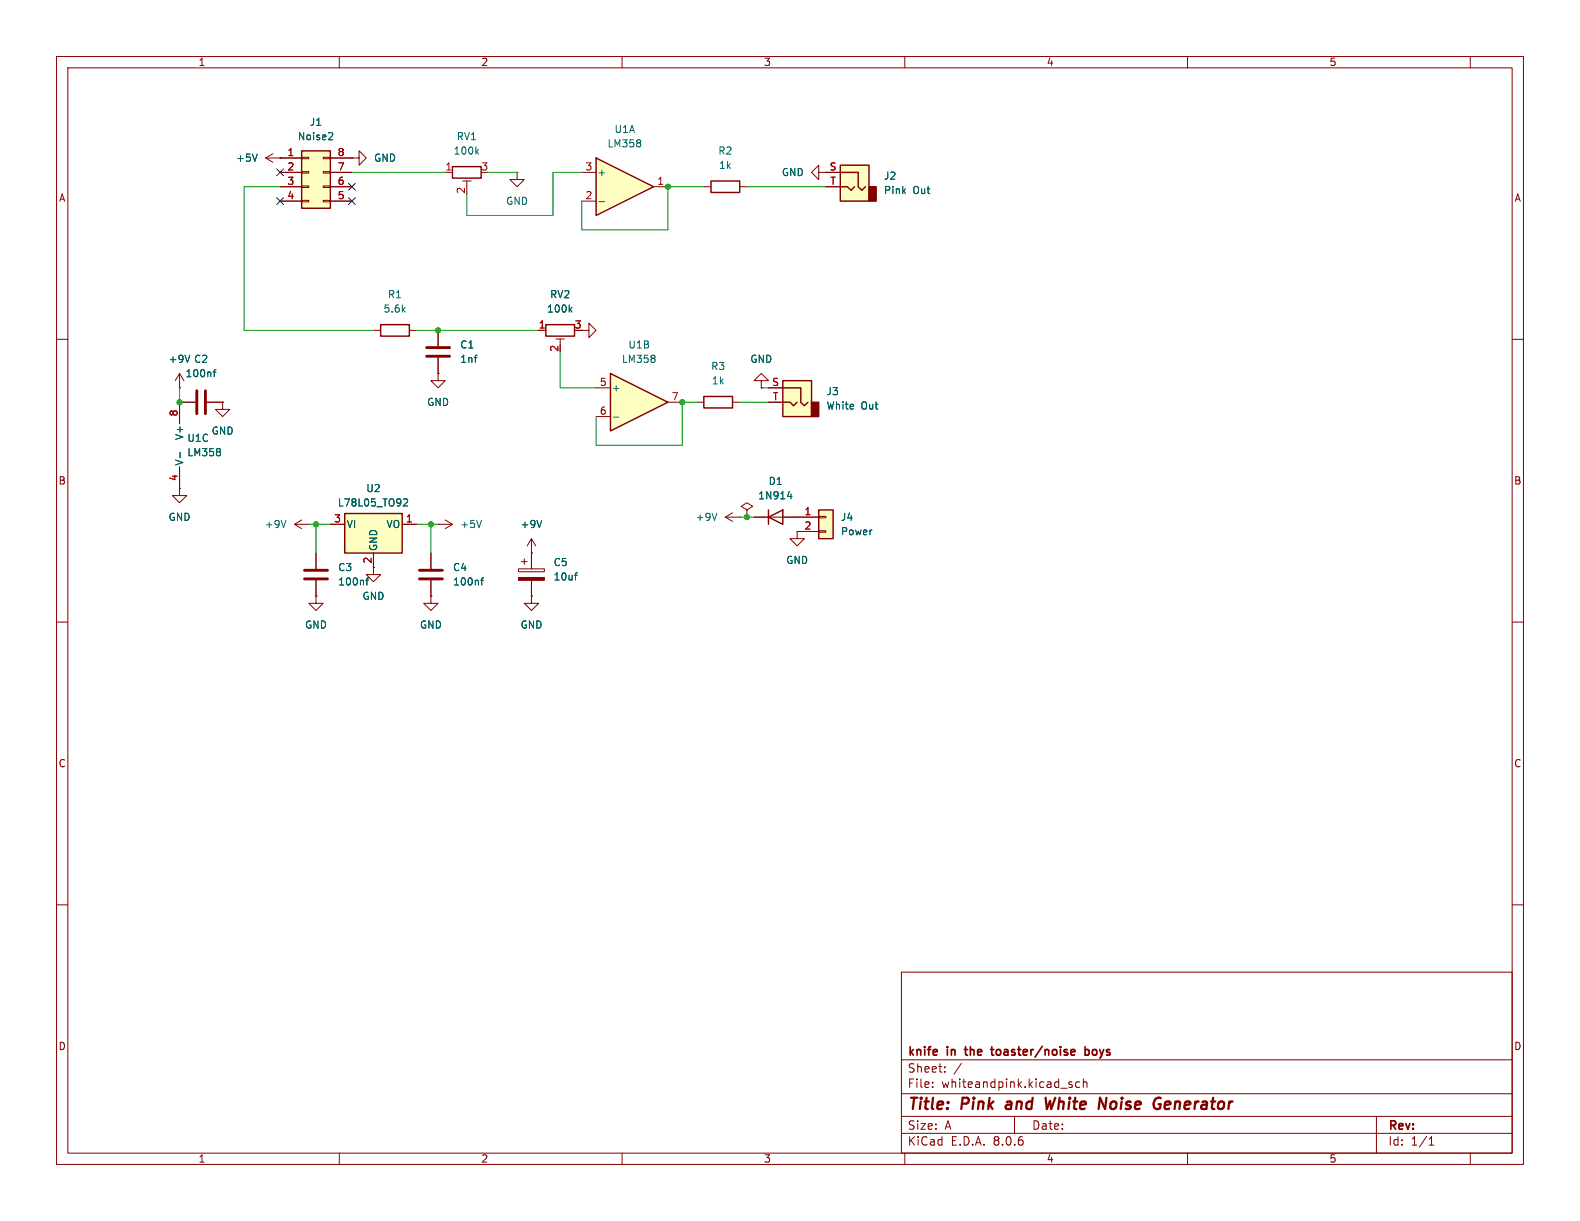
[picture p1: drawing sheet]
<svg xmlns="http://www.w3.org/2000/svg" width="279mm" height="216mm" viewBox="0 0 279 216" stroke-linecap="round" stroke-linejoin="round" font-family="sans-serif">
<g fill="none" stroke="#840000" stroke-width=".18">
<path d="M10 10h259.4v195.9h-259.4zM12 12h255.4v191.9h-255.4zM60 10v2M110 10v2M160 10v2M210 10v2M260 10v2M78.7 30.5h1.3M81.8 32h1.5M82.5 32v1M91.4 30.5v1.3h1.3l-1.3 1.2-1.2-1.2h1.2M91.4 30.5h.1"/>
<path d="M10 60h2M66 58.4h1.3M72.4 58.4h1.3M267.4 60h2M31.7 68.6h.1M31.7 71.1h2.8M31.7 66l-.7 1.3M31.7 66v2.6M31.7 66l.8 1.3M36.6 71.1h2.8M55.9 97.8v2.8M76.2 97.8v2.8"/>
<path d="M77.5 92.7h.1M77.5 92.7h2.5M78.7 91.9l1.3 .8M80 92.7l-1.3 .8M94 97.8h.1M94 95.3l-.8 1.2M94 95.3v2.5M94 95.3l.7 1.2M10 110h2M55.9 102.6v2.8M76.2 102.6v2.8M94 105.4v1.3h1.2l-1.2 1.3-1.3-1.3h1.3"/>
<path d="M94 105.4h.1M267.4 110h2M10 160h2M267.4 160h2M159.4 171.9h108v32h-108zM159.4 197.4h108M159.4 193.4h108M159.4 187.4h108M164.9 192.1v.2M164.9 191.4v.1M167.1 189.4v.2M167.1 188.7v.1"/>
<path d="M170 188l-1.3 1.9M179.4 197.4v3M189.1 191.7l.5 .2v.2l-.2 .2-.4-.1M189.1 191.4h.5M190.9 191.4l-.4-.1-.3 .3v.4l.2 .2h.5M191.6 191.4l.2-.1 .3 .1 .1 .9M191.6 190.8v1.5M243.4 197.4v6.5M60 203.9v2M110 203.9v2M159.4 200.4h108M160 203.9v2"/>
<path d="M210 203.9v2M252.7 202.5h.9M252.7 201.4l.4-.4v1.5M260 203.9v2"/>
</g>
<path d="M178 195.4l-.2 .4 .3 .3M184.9 194.1l.2 2 .6-1.4 .2 1.4 .7-2M194.5 194.1l.9 2 .3-2M206.7 194.8l-.6 .1-.2 .9 .3 .3 .6-.1M206.9 195.2l-.9 .2" fill="none" stroke="#840000" stroke-width=".4"/>
<path d="M170.5 185.6h.6M175.2 185.6h.5M175.4 185.1v1.3l.3 .2M191.9 185.6h.4l.3 .3v.4l-.1 .2h-.6M191.9 185.1v1.5" fill="none" stroke="#840000" stroke-width=".3"/>
<path d="M34.8 69.1v4.1M36.3 69.1v4.1M53.8 102.4h4.1M53.8 100.8h4.1M74.2 102.4h4M74.2 100.8h4" fill="none" stroke="#840000" stroke-width=".51"/>
<path d="M84.3 26.8l.3 .4M84.6 26.4l-.4 .5M33.6 62.8l-.5 1.3M37.7 65.8h.5M38.2 65.3l-.3 .2v1.1M85.1 92l-.4 1.3M95.8 92l-.4 1.3M64.7 102.6h.5M65.2 102.2l-.3 .2v1M85 102.6h.5M85.5 102.2l-.3 .2v1" fill="none" stroke="#006464" stroke-width=".18"/>
<path d="M80 29.5h5.1v2h-5.1zM67.3 57.4h5.1v2h-5.1z" fill="none" stroke="#840000" stroke-width=".25"/>
<path d="M61 90.8h10.1v7h-10.1z" fill="#ffffc2"/>
<path d="M96.5 57.4h5.1v2h-5.1zM61 90.8h10.1v7h-10.1z" fill="none" stroke="#840000" stroke-width=".25"/>
<g fill="none" stroke="#840000" stroke-width=".18">
<path d="M47 27.9l1.3 .8M47 27.9h2.5M48.3 27.2l-1.3 .7M49.5 27.9h.1M62.2 27.9h1.3v-1.2l1.3 1.2-1.3 1.3v-1.3M62.2 27.9h.1M77.5 58.4v2.8M95.2 58.4h1.3M98.3 59.9h1.5M99.1 59.9v1.1M31.7 71.1v3.8M39.4 71.1v1.3h1.2l-1.2 1.3-1.3-1.3h1.3"/>
<path d="M39.4 71.1h.1M77.5 66v1.3h1.2l-1.2 1.3-1.3-1.3h1.3M77.5 66h.1M77.5 63.2v2.8M31.7 86.4v1.2h1.3l-1.3 1.3-1.2-1.3h1.2M31.7 86.4h.1M31.7 82.6v3.8M52.1 92.7h2.5M52.1 92.7l1.2 .8M53.3 91.9l-1.2 .8M54.6 92.7h.1M58.4 92.7h2.6"/>
<path d="M66 97.8v3.8h1.3l-1.3 1.3-1.2-1.3h1.2M71.1 92.7h2.6M92.2 99.3h1M92.7 98.8v1M94 97.8v2.8M55.9 105.4v1.3h1.2l-1.2 1.3-1.3-1.3h1.3M55.9 105.4h.1M76.2 105.4v1.3h1.3l-1.3 1.3-1.3-1.3h1.3M76.2 105.4h.1M91.7 100.6h4.6v.5h-4.6zM94 102.6v2.8"/>
</g>
<path d="M45.5 27.2l-.4 1.3M100.8 54.7l.3 .5M101.1 54.3l-.4 .5M31.8 80v.9M38.9 79.4v.3M38.9 80v.5M83.9 63.2h.5M84.2 62.8h.2M50.6 92l-.5 1.3M71.4 88.3l.4-.1 .3 .4-.8 .9h.8M101.6 101.7h.5M102.1 101.3l-.3 .1" fill="none" stroke="#006464" stroke-width=".18"/>
<path d="M75.4 63h4.1M75.4 61.5h4.1" fill="none" stroke="#840000" stroke-width=".51"/>
<path d="M91.7 102.1h4.6v.5h-4.6z" fill="#840000" stroke="#840000" stroke-width=".18"/>
<path d="M53.3 26.7h5.1v10.1h-5.1z" fill="#ffffc2"/>
<g fill="none" stroke="#840000" stroke-width=".18">
<path d="M49.5 27.9h3.8M49.5 30.5h3.8M49.5 33h3.8M49.5 35.6h3.8M53.3 35.4h1.3v.3h-1.3zM53.3 32.9h1.3v.2h-1.3zM53.3 30.4h1.3v.2h-1.3zM53.3 27.8h1.3v.3h-1.3zM57.1 35.4h1.3v.3h-1.3zM57.1 32.9h1.3v.2h-1.3zM57.1 30.4h1.3v.2h-1.3zM57.1 27.8h1.3v.3h-1.3z"/>
<path d="M58.4 27.9h3.8M58.4 30.5h3.8M58.4 33h3.8M58.4 35.6h3.8M128.3 91.4l1.2 .8M128.3 91.4h2.5M129.5 90.7l-1.2 .7M130.8 91.4h.1"/>
</g>
<path d="M53.3 26.7h5.1v10.1h-5.1z" fill="none" stroke="#840000" stroke-width=".25"/>
<path d="M58.6 23.4l.2 .3v.3l-.7 .7h.7M126.8 90.7l-.5 1.3" fill="none" stroke="#006464" stroke-width=".18"/>
<path d="M144.8 90.2h2.5v5.1h-2.5z" fill="#ffffc2"/>
<path d="M134.6 67.3h1.3l-1.3-1.3-1.3 1.3h1.3v1.3M134.6 68.6h.1M132.1 90.2l1-.7-1-.6-1 .6 1 .7v1.2M132.1 91.4h.1M133.3 91.4h11.5M141 94v1.3h1.2l-1.2 1.2-1.3-1.2h1.3M141 94h.1M141 94h3.8M144.8 93.9h1.2v.2h-1.2zM144.8 91.3h1.2v.3h-1.2z" fill="none" stroke="#840000" stroke-width=".18"/>
<path d="M135.9 91.4l2.5-1.2v2.5zM135.9 90.2v2.5M144.8 90.2h2.5v5.1h-2.5z" fill="none" stroke="#840000" stroke-width=".25"/>
<path d="M139.3 87.8h.8M139.9 87.4v.8" fill="none" stroke="#006464" stroke-width=".18"/>
<path d="M138.4 67.3h5.1v6.4h-5.1z" fill="#ffffc2"/>
<path d="M143.5 71.1h1.3v2.6h-1.3z" fill="#840000" stroke="#840000" stroke-width=".25"/>
<path d="M124.5 70.1h5v2h-5zM138.4 67.3h5.1v6.4h-5.1zM138.4 71.1h1.3l.6 .7 .7-.7M138.4 68.6h3.2v2.5l.6 .7 .7-.7" fill="none" stroke="#840000" stroke-width=".25"/>
<path d="M102.9 58.4h1.2v-1.2l1.3 1.2-1.3 1.3v-1.3M123.2 71.1h1.3M129.5 71.1h1.3M135.9 68.6h2.5M135.9 71.1h2.5" fill="none" stroke="#840000" stroke-width=".18"/>
<path d="M105.4 27.9l10.2 5.1-10.2 5.1z" fill="#ffffc2"/>
<path d="M105.4 27.9l10.2 5.1-10.2 5.1z" fill="none" stroke="#840000" stroke-width=".25"/>
<path d="M102.9 35.6h2.5M102.9 30.5h2.5M115.6 33h2.5" fill="none" stroke="#840000" stroke-width=".18"/>
<path d="M105.9 35.7h1M113.2 24.8v.3M113.2 25.4v.5" fill="none" stroke="#006464" stroke-width=".18"/>
<path d="M148.6 29.2h5.1v6.4h-5.1z" fill="#ffffc2"/>
<path d="M153.7 33h1.2v2.6h-1.2z" fill="#840000" stroke="#840000" stroke-width=".25"/>
<path d="M125.7 32h5.1v2h-5.1zM148.6 29.2h5.1v6.4h-5.1zM148.6 33h1.3l.6 .7 .6-.7M148.6 30.5h3.2v2.5l.6 .7 .6-.7" fill="none" stroke="#840000" stroke-width=".25"/>
<path d="M124.5 33h1.2M130.8 33h1.3M144.8 30.5v-1.3l-1.3 1.3 1.3 1.3v-1.3h1.2M146 30.5h.1M146 30.5h2.6M146 33h2.6" fill="none" stroke="#840000" stroke-width=".18"/>
<path d="M107.9 66l10.2 5.1-10.2 5.1z" fill="#ffffc2"/>
<path d="M107.9 66l10.2 5.1-10.2 5.1z" fill="none" stroke="#840000" stroke-width=".25"/>
<g fill="none" stroke="#840000" stroke-width=".18">
<path d="M49.5 27.9h.1M49.5 27.9h3.8M49.5 30.5h3.8M49.5 33h3.8M49.5 35.6h3.8M58.4 27.9h3.8M58.4 30.5h3.8M58.4 33h3.8M58.4 35.6h3.8M62.2 27.9h.1M146 30.5h.1M146 30.5h2.6"/>
<path d="M146 33h2.6M77.5 58.4v2.8M95.2 58.4h1.3M31.7 68.6h.1M34.5 71.1h-2.8v3.8M36.6 71.1h2.8M39.4 71.1h.1M77.5 66h.1M77.5 63.2v2.8M105.4 68.6h2.5M105.4 73.7h2.5M118.1 71.1h2.5"/>
<path d="M134.6 68.6h.1M135.9 68.6h2.5M135.9 71.1h2.5M31.7 86.4h.1M31.7 82.6v3.8M55.9 97.8v2.8M58.4 92.7h2.6M66 97.8v2.5M71.1 92.7h2.6M76.2 97.8v2.8M94 97.8h.1M94 97.8v2.8"/>
<path d="M133.3 91.4h2.6M138.4 91.4h6.4M141 94h.1M141 94h3.8M55.9 105.4h.1M55.9 102.6v2.8M76.2 105.4h.1M76.2 102.6v2.8M94 105.4h.1M94 102.6v2.8"/>
</g>
<g fill="none" stroke="#006464" stroke-width=".18">
<path d="M45.5 27.2l-.4 1.3M58.6 23.4l.2 .3v.3l-.7 .7h.7M100.8 54.7l.3 .5M101.1 54.3l-.4 .5M31.8 80v.9M33.6 62.8l-.5 1.3M37.7 65.8h.5M38.2 65.3l-.3 .2v1.1M38.9 79.4v.3M38.9 80v.5M83.9 63.2h.5M84.2 62.8h.2"/>
<path d="M108.5 73.8h.9M115.8 62.9v.3M115.8 63.5v.5M71.4 88.3l.4-.1 .3 .4-.8 .9h.8M95.8 92l-.4 1.3M139.3 87.8h.8M139.9 87.4v.8M64.7 102.6h.5M65.2 102.2l-.3 .2v1M85 102.6h.5M85.5 102.2l-.3 .2v1M101.6 101.7h.5"/>
<path d="M102.1 101.3l-.3 .1"/>
</g>
<g fill="none" stroke="#009600" stroke-width=".18">
<path d="M49.5 33h-6.3v25.4h22.8M62.2 30.5h16.5M86.4 30.5h5M102.9 30.5h-5.1v7.6h-15.3v-3.8M124.5 33h-6.4v7.6h-15.2v-5M132.1 33h13.9M73.7 58.4h21.5M31.7 68.6v2.5M99.1 62.2v6.4h6.3M123.2 71.1h-2.6v7.6h-15.2v-5M130.8 71.1h5.1M134.6 68.6h1.3"/>
<path d="M54.6 92.7h3.8M55.9 92.7v5.1M73.7 92.7h3.8M76.2 92.7v5.1M130.8 91.4h2.5"/>
</g>
<path d="M48.9 35l1.2 1.2M48.9 29.9l1.2 1.2M50.1 35l-1.2 1.2M50.1 29.9l-1.2 1.2M61.6 35l1.2 1.2M61.6 32.4l1.2 1.2M62.8 35l-1.2 1.2M62.8 32.4l-1.2 1.2" fill="none" stroke="#000084" stroke-width=".18"/>
<g fill="#009600" stroke="#009600" stroke-width=".18">
<circle cx="77.5" cy="58.4" r=".46"/>
<circle cx="55.9" cy="92.7" r=".46"/>
<circle cx="31.7" cy="71.1" r=".46"/>
<circle cx="76.2" cy="92.7" r=".46"/>
<circle cx="132.1" cy="91.4" r=".46"/>
<circle cx="120.6" cy="71.1" r=".46"/>
<circle cx="118.1" cy="33" r=".46"/>
</g>
<g font-size="2.8" fill="#840000">
<text x="160.4" y="196.8">Title:</text>
<text x="170.1" y="196.8">Pink</text>
<text x="178.8" y="196.8">and</text>
<text x="186.5" y="196.8">White</text>
<text x="196.7" y="196.8">Noise</text>
<text x="207.3" y="196.8">Generator</text>
</g>
<g font-size="2.1" fill="#840000">
<text x="160.4" y="189.9">Sheet:</text>
<text x="160.4" y="187.1">knife</text>
<text x="167.6" y="187.1">in</text>
<text x="171.4" y="187.1">the</text>
<text x="176.6" y="187.1">toaster/noise</text>
<text x="193.7" y="187.1">boys</text>
<text x="160.4" y="192.6">File:</text>
<text x="166.5" y="192.6">whiteandpink.kicad_sch</text>
<text x="160.4" y="202.8">KiCad</text>
<text x="160.4" y="200">Size:</text>
<text x="167.1" y="200">A</text>
<text x="168.1" y="202.8">E.D.A.</text>
<text x="175.7" y="202.8">8.0.6</text>
<text x="182.4" y="200">Date:</text>
<text x="245.4" y="200.2">Rev:</text>
<text x="245.4" y="202.8">Id:</text>
<text x="249.5" y="202.8">1/1</text>
</g>
<g font-size="1.8" fill="#840000">
<text x="35" y="11.9">1</text>
<text x="85" y="11.9">2</text>
<text x="135" y="11.9">3</text>
<text x="185" y="11.9">4</text>
<text x="235" y="11.9">5</text>
<text x="10.3" y="35.9">A</text>
<text x="267.7" y="35.9">A</text>
<text x="101.5" y="58.2">3</text>
<text x="10.3" y="85.9">B</text>
<text x="267.7" y="85.9">B</text>
<text x="65.8" y="99.8" transform="rotate(-90 65.8 99.8)">2</text>
<text x="10.3" y="135.9">C</text>
<text x="267.7" y="135.9">C</text>
<text x="10.3" y="185.9">D</text>
<text x="267.7" y="185.9">D</text>
<text x="35" y="205.8">1</text>
<text x="85" y="205.8">2</text>
<text x="135" y="205.8">3</text>
<text x="185" y="205.8">4</text>
<text x="235" y="205.8">5</text>
</g>
<g font-size="1.8" fill="#006464">
<text x="54.7" y="22.5">J1</text>
<text x="108.6" y="23.7">U1A</text>
<text x="41.6" y="28.8">+5V</text>
<text x="52.6" y="25">Noise2</text>
<text x="66" y="28.8">GND</text>
<text x="80.1" y="27.5">100k</text>
<text x="80.7" y="25">RV1</text>
<text x="107.3" y="26.3">LM358</text>
<text x="126.9" y="27.5">R2</text>
<text x="105.5" y="31.3">+</text>
<text x="127" y="30.1">1k</text>
<text x="138.2" y="31.3">GND</text>
<text x="156.2" y="32">J2</text>
<text x="156.2" y="34.5">Pink</text>
<text x="161.4" y="34.5">Out</text>
<text x="89.4" y="36.4">GND</text>
<text x="68.5" y="52.9">R1</text>
<text x="97.2" y="52.9">RV2</text>
<text x="67.7" y="55.5">5.6k</text>
<text x="96.6" y="55.5">100k</text>
<text x="29.7" y="64.4">+9V</text>
<text x="34.2" y="64.4">C2</text>
<text x="81.3" y="61.8">C1</text>
<text x="81.3" y="64.4">1nf</text>
<text x="109.9" y="64.4">LM358</text>
<text x="111" y="61.8">U1B</text>
<text x="125.7" y="65.6">R3</text>
<text x="132.6" y="64.4">GND</text>
<text x="32.7" y="66.9">100nf</text>
<text x="75.4" y="72">GND</text>
<text x="108.1" y="69.4">+</text>
<text x="125.8" y="68.2">1k</text>
<text x="146.1" y="70.1">J3</text>
<text x="32.6" y="77.9" transform="rotate(-90 32.6 77.9)">V+</text>
<text x="37.3" y="77.1">GND</text>
<text x="146.1" y="72.6">White</text>
<text x="152.2" y="72.6">Out</text>
<text x="32.6" y="82.4" transform="rotate(-90 32.6 82.4)">V-</text>
<text x="33" y="78.3">U1C</text>
<text x="33" y="80.9">LM358</text>
<text x="59.6" y="89.8">L78L05_TO92</text>
<text x="64.7" y="87.2">U2</text>
<text x="134" y="88.5">1N914</text>
<text x="135.8" y="86">D1</text>
<text x="29.7" y="92.3">GND</text>
<text x="46.7" y="93.6">+9V</text>
<text x="61.2" y="93.6">VI</text>
<text x="68.2" y="93.6">VO</text>
<text x="81.3" y="93.6">+5V</text>
<text x="91.9" y="93.6">+9V</text>
<text x="122.9" y="92.3">+9V</text>
<text x="148.6" y="92.3">J4</text>
<text x="148.6" y="94.8">Power</text>
<text x="59.7" y="101.2">C3</text>
<text x="66.9" y="97.5" transform="rotate(-90 66.9 97.5)">GND</text>
<text x="80" y="101.2">C4</text>
<text x="97.8" y="100.3">C5</text>
<text x="138.9" y="99.9">GND</text>
<text x="59.7" y="103.7">100nf</text>
<text x="64" y="106.3">GND</text>
<text x="80" y="103.7">100nf</text>
<text x="97.8" y="102.8">10uf</text>
<text x="53.8" y="111.4">GND</text>
<text x="74.2" y="111.4">GND</text>
<text x="91.9" y="111.4">GND</text>
</g>
<g font-size="1.8" fill="#a90000">
<text x="50.7" y="27.7">1</text>
<text x="59.6" y="27.7">8</text>
<text x="50.7" y="30.2">2</text>
<text x="50.7" y="32.8">3</text>
<text x="50.7" y="35.3">4</text>
<text x="59.6" y="35.3">5</text>
<text x="59.6" y="32.8">6</text>
<text x="59.6" y="30.2">7</text>
<text x="78.7" y="30.2">1</text>
<text x="82.3" y="34.4" transform="rotate(-90 82.3 34.4)">2</text>
<text x="85" y="30.2">3</text>
<text x="103.4" y="35.3">2</text>
<text x="103.4" y="30.2">3</text>
<text x="116.1" y="32.8">1</text>
<text x="146.6" y="30.2">S</text>
<text x="146.7" y="32.8">T</text>
<text x="95.2" y="58.2">1</text>
<text x="98.8" y="62.3" transform="rotate(-90 98.8 62.3)">2</text>
<text x="106" y="68.3">5</text>
<text x="118.7" y="70.9">7</text>
<text x="136.5" y="68.3">S</text>
<text x="136.6" y="70.9">T</text>
<text x="31.5" y="73.7" transform="rotate(-90 31.5 73.7)">8</text>
<text x="106" y="73.4">6</text>
<text x="31.5" y="85.2" transform="rotate(-90 31.5 85.2)">4</text>
<text x="59" y="92.5">3</text>
<text x="71.7" y="92.5">1</text>
<text x="142.2" y="91.2">1</text>
<text x="142.2" y="93.7">2</text>
</g>
</svg>
